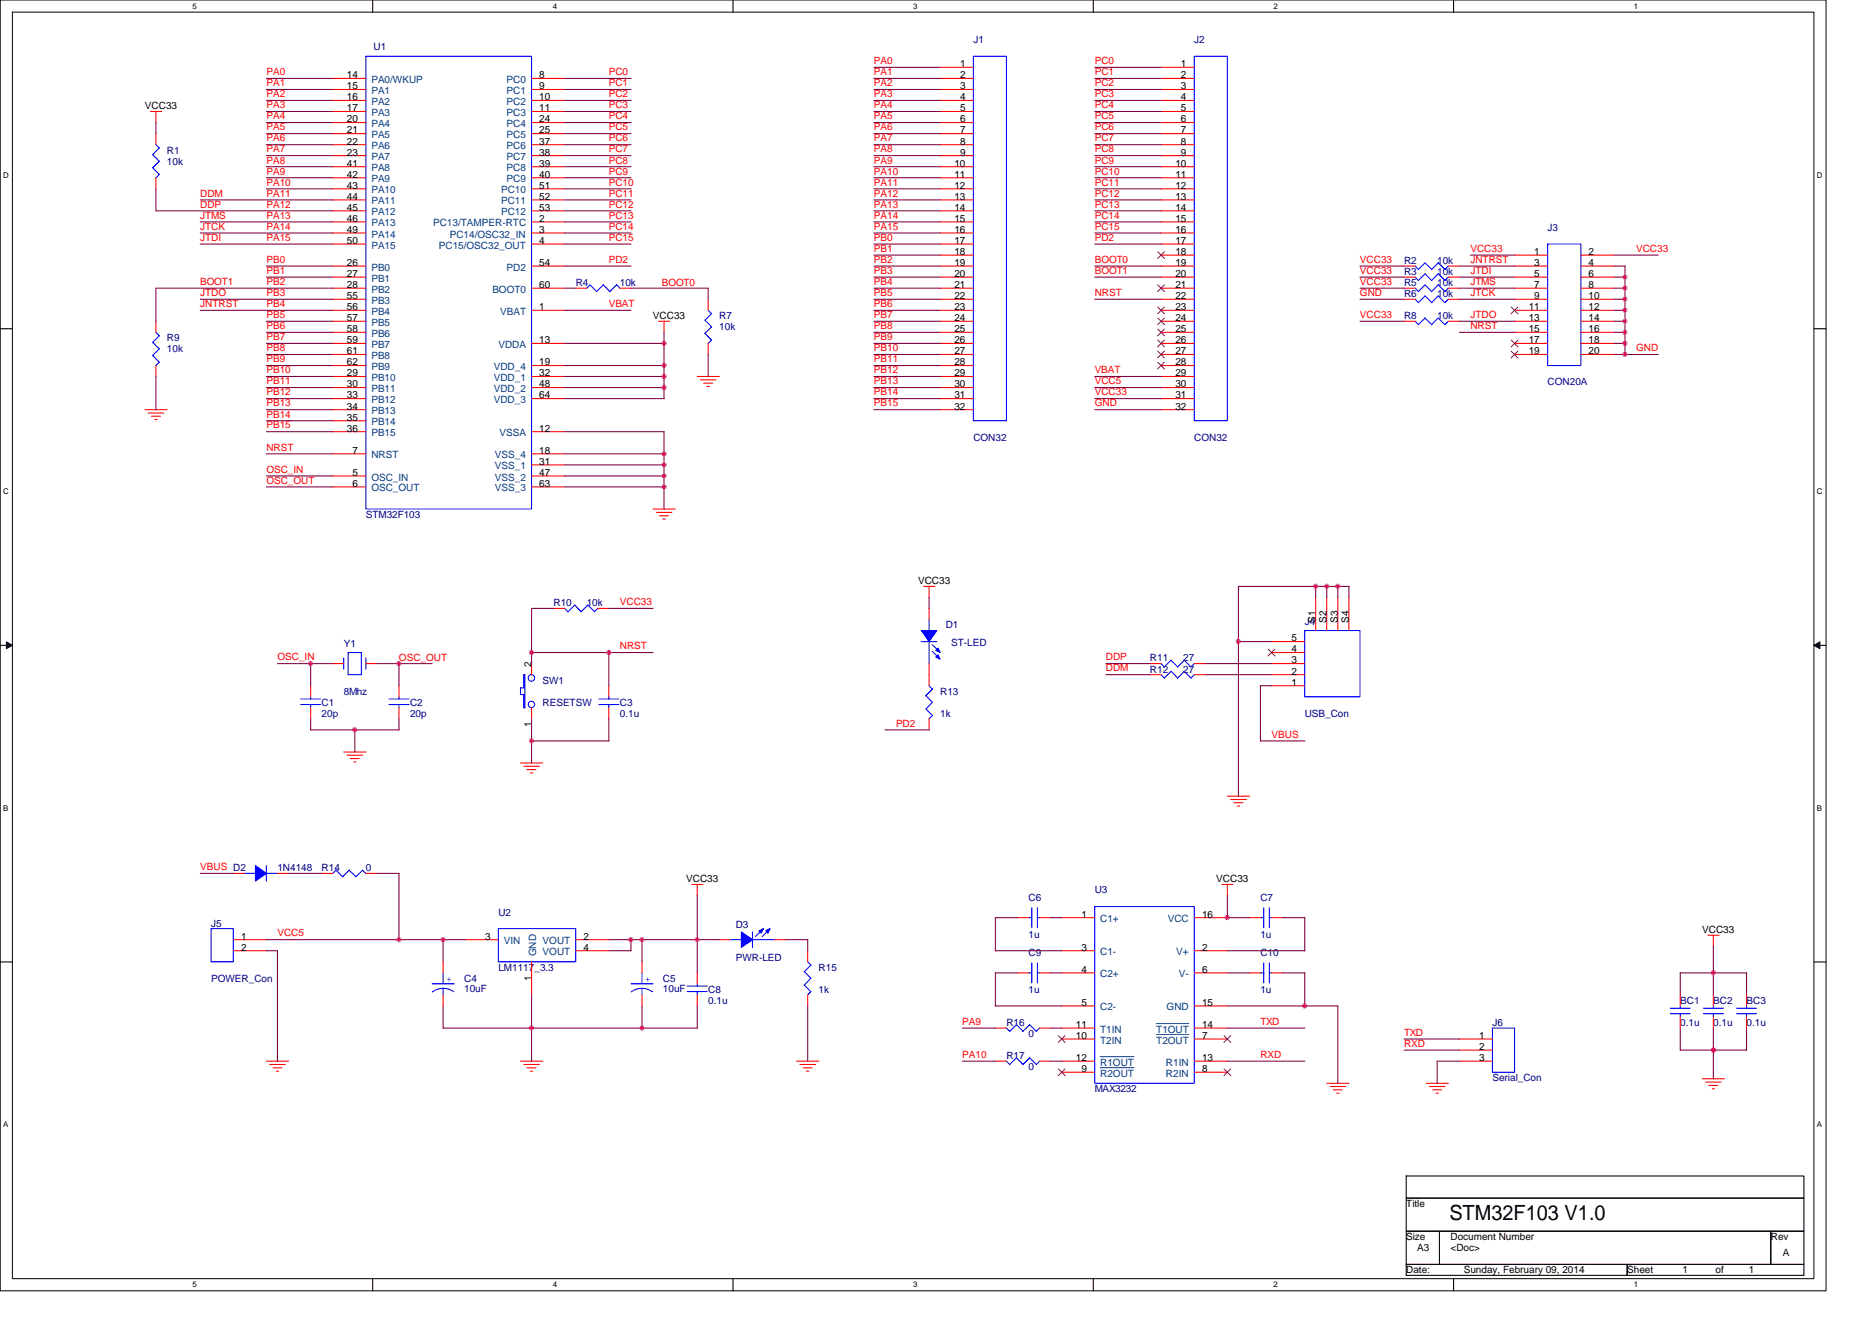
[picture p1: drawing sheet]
<svg xmlns="http://www.w3.org/2000/svg" width="297mm" height="210mm" viewBox="0 0 297 210" stroke-linecap="round" stroke-linejoin="round" font-family="sans-serif">
<path d="M0 0h289.7v204.9h-289.7zM2 1.9h285.8v201h-285.8z" fill="none" stroke="#000" stroke-width=".16"/>
<g fill="#fff">
<path d="M30.5 .3h.7v1.4h-.7z"/>
<path d="M30.5 203.2h.7v1.4h-.7z"/>
</g>
<path d="M59.1 0v1.9M59.1 202.9v2" fill="none" stroke="#000" stroke-width=".17"/>
<g fill="#fff">
<path d="M87.7 .3h.7v1.4h-.7z"/>
<path d="M87.7 203.2h.7v1.4h-.7z"/>
</g>
<path d="M116.3 0v1.9M116.3 202.9v2" fill="none" stroke="#000" stroke-width=".17"/>
<g fill="#fff">
<path d="M144.9 .3h.7v1.4h-.7z"/>
<path d="M144.9 203.2h.7v1.4h-.7z"/>
</g>
<path d="M173.5 0v1.9M173.5 202.9v2" fill="none" stroke="#000" stroke-width=".17"/>
<g fill="#fff">
<path d="M202.1 .3h.6v1.4h-.6z"/>
<path d="M202.1 203.2h.6v1.4h-.6z"/>
</g>
<path d="M230.6 0v1.9M230.6 202.9v2" fill="none" stroke="#000" stroke-width=".17"/>
<g fill="#fff">
<path d="M259.2 .3h.7v1.4h-.7z"/>
<path d="M259.2 203.2h.7v1.4h-.7z"/>
<path d="M.5 27.1h.9v1.3h-.9z"/>
<path d="M288.3 27.1h.9v1.3h-.9z"/>
<path d="M.5 77.3h.9v1.4h-.9z"/>
<path d="M288.3 77.3h.9v1.4h-.9z"/>
</g>
<path d="M0 52.2h2M287.8 52.2h1.9" fill="none" stroke="#000" stroke-width=".17"/>
<g fill="#fff">
<path d="M.5 127.6h.9v1.3h-.9z"/>
<path d="M288.3 127.6h.8v1.3h-.8z"/>
</g>
<path d="M0 102.4h2M287.8 102.4h1.9" fill="none" stroke="#000" stroke-width=".17"/>
<path d="M1 101.9l1 .5-1 .6zM287.8 102.4l1-.5v1.1z" fill="#000" stroke="#000" stroke-width=".16"/>
<g fill="#fff">
<path d="M.5 177.8h.9v1.4h-.9z"/>
<path d="M288.3 177.8h.8v1.4h-.8z"/>
</g>
<path d="M0 152.7h2M287.8 152.7h1.9M223.1 186.6h63.1v3.6h-63.1zM223.1 190.2h63.1v5.2h-63.1zM223.1 195.4h5.3v5.3h-5.3zM228.4 195.4h52.6v5.3h-52.6zM281 195.4h5.2v5.3h-5.2zM223.1 200.7h35.1v1.7h-35.1zM258.2 200.7h28v1.7h-28z" fill="none" stroke="#000" stroke-width=".17"/>
<g fill="none" stroke="#f00" stroke-width=".17">
<path d="M23.9 17.7h1.8M24.7 17.7v1.8M52.8 17.7h5.3M52.8 12.4h5.3M52.8 14.2h5.3M52.8 15.9h5.3M52.8 19.5h5.3M84.3 17.7h5.3M84.3 12.4h5.3M84.3 14.2h5.3M84.3 15.9h5.3M84.3 19.5h5.3"/>
<path d="M149.2 17.7h5.2M149.2 10.7h5.2M149.2 12.4h5.2M149.2 14.2h5.2M149.2 15.9h5.2M149.2 19.5h5.2M184.2 17.7h5.3M184.2 10.7h5.3M184.2 12.4h5.3M184.2 14.2h5.3M184.2 15.9h5.3M184.2 19.5h5.3"/>
<path d="M24.7 21.2v1.8M24.7 28.2v1.8M52.8 21.2h5.3M52.8 23h5.3M52.8 24.7h5.3M52.8 26.5h5.3M52.8 28.2h5.3M52.8 30h5.3M52.8 31.7h5.3M52.8 33.5h5.3M52.8 35.2h5.3M52.8 37h5.3"/>
<path d="M52.8 38.7h5.3M84.3 21.2h5.3M84.3 23h5.3M84.3 24.7h5.3M84.3 26.5h5.3M84.3 28.2h5.3M84.3 30h5.3M84.3 31.7h5.3M84.3 33.5h5.3M84.3 35.2h5.3M84.3 37h5.3M84.3 38.7h5.3"/>
<path d="M149.2 21.2h5.2M149.2 23h5.2M149.2 24.7h5.2M149.2 26.5h5.2M149.2 28.2h5.2M149.2 30h5.2M149.2 31.7h5.2M149.2 33.5h5.2M149.2 35.2h5.2M149.2 37h5.2M149.2 38.7h5.2M184.2 21.2h5.3"/>
<path d="M184.2 23h5.3M184.2 24.7h5.3M184.2 26.5h5.3M184.2 28.2h5.3M184.2 30h5.3M184.2 31.7h5.3M184.2 33.5h5.3M184.2 35.2h5.3M184.2 37h5.3M184.2 38.7h5.3M24.7 51v1.7M24.7 58v1.8"/>
<path d="M52.8 51h5.3M52.8 59.8h5.3M52.8 42.2h5.3M52.8 44h5.3M52.8 45.7h5.3M52.8 47.5h5.3M52.8 49.3h5.3M52.8 52.7h5.3M52.8 54.5h5.3M52.8 56.3h5.3M52.8 58h5.3M84.3 59.8h5.3"/>
<path d="M84.3 42.2h5.3M84.3 45.7h5.3M84.3 49.3h5.3M84.3 54.5h5.3M84.3 58h5.3M91.4 45.7h1.7M98.4 45.7h1.7M104.5 51h1.8M105.4 51v1.8M110.6 59.8h3.5M112.4 47.5v1.8M112.4 54.5v1.8"/>
<path d="M149.2 51h5.2M149.2 59.8h5.2M149.2 40.5h5.2M149.2 42.2h5.2M149.2 44h5.2M149.2 45.7h5.2M149.2 47.5h5.2M149.2 49.3h5.2M149.2 52.7h5.2M149.2 54.5h5.2M149.2 56.3h5.2M149.2 58h5.2"/>
<path d="M184.2 51h5.3M184.2 59.8h5.3M184.2 40.5h5.3M184.2 42.2h5.3M184.2 44h5.3M184.2 45.7h5.3M184.2 47.5h5.3M184.2 49.3h5.3M184.2 52.7h5.3M184.2 54.5h5.3M184.2 56.3h5.3M184.2 58h5.3"/>
<path d="M222.8 51h1.8M222.8 42.2h1.8M222.8 44h1.8M222.8 45.7h1.8M222.8 47.5h1.8M229.8 51h1.8M229.8 42.2h1.8M229.8 44h1.8M229.8 45.7h1.8M229.8 47.5h1.8M240.3 51h5.3M240.3 40.5h5.3"/>
<path d="M240.3 42.2h5.3M240.3 44h5.3M240.3 45.7h5.3M240.3 47.5h5.3M240.3 49.3h5.3M240.3 52.7h5.3M240.3 54.5h5.3M240.3 56.3h5.3M250.8 51h5.3M250.8 40.5h5.3M250.8 42.2h5.3M250.8 44h5.3"/>
<path d="M250.8 45.7h5.3M250.8 47.5h5.3M250.8 49.3h5.3M250.8 52.7h5.3M250.8 54.5h5.3M250.8 56.3h5.3M23 65h3.5M23.5 65.6h2.5M24 66.1h1.5M24.6 66.6h.4M52.8 65h5.3M52.8 61.5h5.3"/>
<path d="M52.8 63.3h5.3M52.8 75.5h5.3M52.8 77.3h5.3M52.8 72h5.3M52.8 68.5h5.3M52.8 66.8h5.3M84.3 61.5h5.3M84.3 63.3h5.3M84.3 75.5h5.3M84.3 77.3h5.3M84.3 72h5.3M84.3 68.5h5.3"/>
<path d="M84.3 73.8h5.3M111.1 60.3h2.5M111.7 60.8h1.4M112.2 61.3h.4M149.2 65h5.2M149.2 61.5h5.2M149.2 63.3h5.2M184.2 65h5.3M184.2 61.5h5.3M184.2 63.3h5.3M87.8 96.6h1.8M94.8 96.6h1.8"/>
<path d="M103.6 80.8h3.5M104.1 81.3h2.5M104.6 81.9h1.5M105.2 82.4h.4M146.6 93.1h1.7M147.4 93.1v1.7M147.4 96.6v1.7M208.8 94.8v5.3M210.5 94.8v5.3M212.3 94.8v5.3M214 94.8v5.3M49.3 108.8v1.8"/>
<path d="M49.3 112.3v1.8M52.8 105.3h1.7M54.5 119.4h3.6M55.1 119.9h2.4M58.1 105.3h1.7M63.3 108.8v1.8M63.3 112.3v1.8M84.3 105.3v1.8M84.3 112.3v1.8M96.6 108.8v1.8M96.6 112.3v1.8M147.4 105.3v3.5"/>
<path d="M147.4 114.1v1.7M182.5 107.1h1.7M182.5 105.3h1.7M189.5 107.1h1.7M189.5 105.3h1.7M201.8 108.8h5.2M201.8 107.1h5.2M201.8 105.3h5.2M201.8 103.6h5.2M201.8 101.8h5.2M37 138.6h1.8M44 138.6h1.8"/>
<path d="M51 138.6h1.8M55.6 120.4h1.4M56.1 120.9h.4M58.1 138.6h1.7M82.6 121.1h3.5M83.1 121.6h2.5M83.6 122.2h1.4M84.2 122.7h.3M194.8 126.4h3.5M195.3 126.9h2.5M195.8 127.4h1.4M196.3 127.9h.4"/>
<path d="M37 149.1h5.3M37 150.9h5.3M70.3 152.7v1.7M70.3 157.9v1.8M73.8 149.1h5.3M84.3 152.7v5.2M91.4 149.1h5.2M91.4 150.9h5.2M101.9 152.7v1.7M101.9 157.9v1.8M109.7 140.4h1.8M110.6 154.4v1.7"/>
<path d="M110.6 157.9v1.8M110.6 140.4v1.8M114.1 149.1h1.8M122.9 149.1h1.7M128.2 150.9v1.8M128.2 157.9v1.8M161.5 154.4h1.7M161.5 145.6h1.7M164.9 154.4h1.8M164.9 145.6h1.8M168.5 150.9h5.2M168.5 154.4h5.2"/>
<path d="M168.5 145.6h5.2M168.5 159.7h5.2M189.5 150.9h5.3M189.5 154.4h5.3M189.5 145.6h5.3M189.5 159.7h5.3M193.9 140.4h1.7M194.8 140.4v1.8M198.3 154.4h1.7M198.3 145.6h1.7M201.8 154.4h1.7M201.8 145.6h1.7"/>
<path d="M266.6 157.9v1.8M271 148.4h1.8M271.9 157.9v1.8M271.9 148.4v1.8M277.1 157.9v1.8M42.3 168.4h3.5M42.8 169h2.5M43.3 169.5h1.4M43.9 170h.3M82.6 168.4h3.5M83.1 169h2.5M83.6 169.5h1.4"/>
<path d="M84.2 170h.3M126.4 168.4h3.5M126.9 169h2.5M127.4 169.5h1.5M128 170h.4M157.9 168.4h1.8M157.9 163.2h1.8M164.9 168.4h1.8M164.9 163.2h1.8M168.5 168.4h5.2M168.5 170.2h5.2M168.5 163.2h5.2"/>
<path d="M168.5 164.9h5.2M189.5 168.4h5.3M189.5 170.2h5.3M189.5 163.2h5.3M189.5 164.9h5.3M210.5 171.9h3.6M211 172.4h2.5M211.6 173h1.4M212.1 173.5h.4M226.3 171.9h3.5M226.8 172.4h2.5M227.3 173h1.4"/>
<path d="M227.9 173.5h.3M231.6 168.4h5.2M231.6 164.9h5.2M231.6 166.7h5.2M266.6 161.4v1.8M270.1 171.2h3.5M270.6 171.7h2.5M271.1 172.3h1.5M271.7 172.8h.4M271.9 161.4v1.8M277.1 161.4v1.8"/>
</g>
<g fill="none" stroke="#00f" stroke-width=".17">
<path d="M58.1 8.9h26.2v71.9h-26.2zM154.4 8.9h5.3v57.9h-5.3zM189.5 8.9h5.3v57.9h-5.3zM24.2 24.5l1.1 1.1M24.2 26.6l1.1 1.1M24.7 23l.6 .5M25.3 23.5l-1.1 1.1M25.3 25.6l-1.1 1M25.3 27.7l-.6 .5M245.6 38.7h5.2v19.3h-5.2zM24.2 54.3l1.1 1.1M24.2 56.4l1.1 1.1"/>
<path d="M24.7 52.7l.6 .6M25.3 53.3l-1.1 1.1M25.3 55.4l-1.1 1.1M25.3 57.5l-.6 .5M93.6 45.2l1.1 1.1M93.6 45.2l-.5 .5M95.7 45.2l1.1 1.1M95.8 45.2l-1.1 1.1M97.8 45.2l.6 .6M97.9 45.2l-1.1 1.1M111.9 50.8l1 1.1M111.9 52.9l1 1.1"/>
<path d="M112.4 49.3l.5 .5M112.9 49.8l-1.1 1M112.9 51.9l-1.1 1M112.9 54l-.6 .5M224.5 45.7l.6 .6M224.5 51l.6 .5M224.5 44l.6 .5M224.5 47.5l.6 .5M224.5 42.2l.6 .6M226.1 45.2l1.1 1.1M226.1 50.5l1.1 1M226.1 46.9l1.1 1.1"/>
<path d="M226.1 41.7l1.1 1.1M226.1 45.2l-1.1 1.1M226.1 50.5l-1.1 1M226.1 47l-1.1 1M226.1 41.7l-1.1 1.1M227.2 44.5l-1.1-1.1-1.1 1.1M228.2 45.2l1.1 1.1M228.2 50.5l1.1 1M228.2 46.9l1.1 1.1M228.2 41.7l1.1 1.1M228.2 45.2l-1 1.1M228.2 50.5l-1 1"/>
<path d="M228.2 47l-1 1M228.2 41.7l-1 1.1M229.3 44.5l-1.1-1.1-1 1.1M229.8 45.7l-.5 .6M229.8 51l-.5 .5M229.8 44l-.5 .5M229.8 47.5l-.5 .5M229.8 42.2l-.5 .6M89.6 96.5l.5 .6M91.2 96l1 1.1M91.2 96l-1.1 1.1M93.3 96l1 1.1 .5-.5"/>
<path d="M93.3 96l-1.1 1.1M147.4 98.3v1.8M47.7 111.8h3.2M47.7 110.9h3.2M49.3 110.6v.4M49.3 111.8v.5M54.5 104.4v1.8M55.2 103.6h2.1M55.2 103.6v3.5M55.2 107.1h2.2M57.3 103.5v3.6M58.1 104.4v1.8"/>
<path d="M61.7 111.8h3.2M61.7 110.9h3.2M63.3 110.6v.4M63.3 111.8v.5M82.6 109.2h.5M82.6 109.2v1.1l.5-.1M83.1 109.2v-2.1h.2v5.2h-.2v-2.1M95 111.8h3.2M95 110.9h3.2M96.6 110.6v.4M96.6 111.8v.5M146.2 101.8h2.5"/>
<path d="M146.9 110.4l1.1 1.1-1.1 1M146.9 112.5l1.1 1.1-.6 .5M147.4 101.8v3.5M147.4 108.8l.6 .6M147.9 102.3l1.1 1.1M147.9 103.4l1.1 1.1M148 109.4l-1.1 1M184.2 105.3l.6 .6M184.2 107.1l.6 .5M185.8 104.8l1.1 1.1M185.8 104.8l-1.1 1.1M187.9 104.8l1.1 1.1"/>
<path d="M187.9 104.8l-1.1 1.1M189 107.6l-1.1-1.1-1.1 1.1-1-1.1-1.1 1.1M189.5 105.3l-.5 .6M189.5 107.1l-.5 .5M207 100.1h8.8v10.5h-8.8zM38.8 138.6h1.8M42.3 137.4v2.5M42.3 138.6h1.7M53.3 138.1l-.5 .5M55.4 138.1l-1 1.1-1.1-1.1M57.5 138.1l.6 .5M57.5 138.1l-1 1.1-1.1-1.1"/>
<path d="M33.5 147.4h3.5v5.3h-3.5zM68.6 156.1h3.5M70.3 154.4v1.8M70.3 156.9v1M72 157.4l-1-.4-.7-.1-1.1 .2-.6 .3M79.1 147.4h12.3v5.3h-12.3zM100.1 156.1h3.5M101.9 154.4v1.8M101.9 156.9v1M103.5 157.4a2.84 2.84 0 0 0-3.3 0M109 157.4h3.2M109 156.5h3.2"/>
<path d="M110.6 156.1v.4M110.6 157.4v.5M115.9 149.1h1.8M119.4 147.9v2.5M119.4 149.1h3.5M121 147.6l-1.1 1M122 147.6l-1.1 1M127.6 156.3l1.1 1.1M128.2 152.7l.5 .5-1.1 1 1.1 1.1M128.7 155.3l-1.1 1.1M128.7 157.4l-.6 .5M163.2 154.4h.5"/>
<path d="M163.2 145.6h.5M163.7 144.1v3.1M163.7 152.8v3.2M164.6 154.4h.3M164.6 145.6h.3M164.6 144.1v3.1M164.6 152.8v3.2M173.7 143.9h15.8v28h-15.8zM200 154.4h.6M200 145.6h.6M200.5 144.1v3.1M200.5 152.8v3.2"/>
<path d="M201.4 154.4h.4M201.4 145.6h.4M201.4 144.1v3.1M201.4 152.8v3.2M266.6 159.7v.3M271.9 159.7v.3M277.1 159.7v.3M159.7 168.4l.5 .6M159.7 163.2l.5 .5M161.3 167.9l1 1.1M161.3 162.6l1 1.1M161.3 167.9l-1.1 1.1"/>
<path d="M161.3 162.6l-1.1 1.1M163.4 167.9l1 1.1M163.4 162.6l1 1.1M163.4 167.9l-1.1 1.1M163.4 162.6l-1.1 1.1M164.9 168.4l-.5 .6M164.9 163.2l-.5 .5M236.8 163.2h3.5v7h-3.5zM265 160.9h3.2M265 160h3.2M266.6 160.9v.5M270.3 160.9h3.2"/>
<path d="M270.3 160h3.2M271.9 160.9v.5M275.5 160.9h3.2M275.5 160h3.2M277.1 160.9v.5"/>
<circle cx="84.3" cy="107.6" r=".52"/>
<circle cx="84.3" cy="111.8" r=".51"/>
</g>
<g fill="none" stroke="#804000" stroke-width=".16">
<path d="M183.7 40l1.1 1M184.8 40l-1.1 1M183.7 45.2l1.1 1.1M183.7 48.7l1.1 1.1M183.7 50.5l1.1 1M183.7 52.2l1.1 1.1M183.7 54l1.1 1.1M183.7 55.7l1.1 1.1M183.7 57.5l1.1 1.1M184.8 45.2l-1.1 1.1M184.8 48.7l-1.1 1.1M184.8 50.5l-1.1 1"/>
<path d="M184.8 52.2l-1.1 1.1M184.8 54l-1.1 1.1M184.8 55.7l-1.1 1.1M184.8 57.5l-1.1 1.1M239.8 48.7l1.1 1.1M239.8 54l1.1 1.1M239.8 55.7l1.1 1.1M240.9 48.7l-1.1 1.1M240.9 54l-1.1 1.1M240.9 55.7l-1.1 1.1M201.2 103l1.1 1.1M202.3 103l-1.1 1.1"/>
<path d="M167.9 169.7l1.1 1M167.9 164.4l1.1 1.1M169 169.7l-1.1 1M169 164.4l-1.1 1.1M194.2 169.7l1.1 1M194.2 164.4l1.1 1.1M195.3 169.7l-1.1 1M195.3 164.4l-1.1 1.1"/>
</g>
<g fill="#00f" stroke="#00f" stroke-width=".17">
<path d="M40.5 137.4l1.8 1.2-1.8 1.2z" fill-rule="evenodd"/>
<path d="M117.6 147.9l1.8 1.2-1.8 1.3z" fill-rule="evenodd"/>
<path d="M121.5 147.7l.7-.3-.3 .7z" fill-rule="evenodd"/>
<path d="M120.4 147.7l.7-.3-.3 .7z" fill-rule="evenodd"/>
<path d="M146.2 100.1h2.5l-1.3 1.7z" fill-rule="evenodd"/>
<path d="M148.5 104.3l.3-.4 .4 .7z" fill-rule="evenodd"/>
<path d="M148.5 103.2l.3-.3 .4 .7z" fill-rule="evenodd"/>
</g>
<path d="M174.6 167.7h5.3M174.6 169.5h5.3M183.5 162.5h5.1M183.5 164.2h5.1" fill="none" stroke="#004080" stroke-width=".16"/>
<g fill="none" stroke="#800040" stroke-width=".17">
<path d="M24.7 19.5v1.7M42.3 19.5h10.5M42.3 15.9h10.5M42.3 17.7h10.5M42.3 12.4h10.5M42.3 14.2h10.5M89.6 19.5h10.5M89.6 15.9h10.5M89.6 17.7h10.5M89.6 12.4h10.5M89.6 14.2h10.5M138.7 19.5h10.5"/>
<path d="M138.7 15.9h10.5M138.7 17.7h10.5M138.7 12.4h10.5M138.7 14.2h10.5M138.7 10.7h10.5M173.7 19.5h10.6M173.7 15.9h10.6M173.7 17.7h10.6M173.7 12.4h10.6M173.7 14.2h10.6M173.7 10.7h10.6M24.7 30v3.5h28.1"/>
<path d="M31.8 37h21M31.8 35.2h21M31.8 38.7h21M31.8 31.7h21M42.3 26.5h10.5M42.3 28.2h10.5M42.3 21.2h10.5M42.3 30h10.5M42.3 23h10.5M42.3 24.7h10.5M89.6 26.5h10.5M89.6 28.2h10.5"/>
<path d="M89.6 21.2h10.5M89.6 30h10.5M89.6 23h10.5M89.6 24.7h10.5M89.6 37h10.5M89.6 35.2h10.5M89.6 38.7h10.5M89.6 33.5h10.5M89.6 31.7h10.5M138.7 26.5h10.5M138.7 28.2h10.5M138.7 21.2h10.5"/>
<path d="M138.7 30h10.5M138.7 23h10.5M138.7 24.7h10.5M138.7 37h10.5M138.7 35.2h10.5M138.7 38.7h10.5M138.7 33.5h10.5M138.7 31.7h10.5M173.7 26.5h10.6M173.7 28.2h10.6M173.7 21.2h10.6M173.7 30h10.6"/>
<path d="M173.7 23h10.6M173.7 24.7h10.6M173.7 37h10.6M173.7 35.2h10.6M173.7 38.7h10.6M173.7 33.5h10.6M173.7 31.7h10.6M24.7 59.8v5.2M31.8 49.3h21M31.8 47.5h21M42.3 52.7h10.5M42.3 58h10.5"/>
<path d="M42.3 44h10.5M42.3 51h10.5M42.3 54.5h10.5M42.3 59.8h10.5M42.3 56.3h10.5M42.3 42.2h10.5M52.8 45.7h-28.1v5.3M89.6 54.5h15.8M89.6 49.3h10.5M89.6 59.8h15.8M89.6 42.2h10.5M89.6 58h15.8"/>
<path d="M89.6 45.7h1.8M100.1 45.7h12.3v1.8M105.4 52.7v10.6M112.4 56.3v3.5M138.7 49.3h10.5M138.7 52.7h10.5M138.7 58h10.5M138.7 44h10.5M138.7 51h10.5M138.7 54.5h10.5M138.7 47.5h10.5M138.7 59.8h10.5"/>
<path d="M138.7 56.3h10.5M138.7 42.2h10.5M138.7 40.5h10.5M138.7 45.7h10.5M173.7 44h10.6M173.7 47.5h10.6M173.7 59.8h10.6M173.7 42.2h10.6M215.8 51h7M215.8 47.5h7M215.8 44h7M215.8 42.2h7"/>
<path d="M215.8 45.7h7M231.6 52.7h8.7M231.6 44h8.7M231.6 51h8.7M231.6 47.5h8.7M231.6 45.7h8.7M231.6 42.2h8.7M233.3 40.5h7M256.1 54.5h1.8M256.1 49.3h1.8M256.1 52.7h1.8M256.1 51h1.8"/>
<path d="M256.1 44h1.8M256.1 47.5h1.8M256.1 42.2h1.8M256.1 45.7h1.8M256.1 40.5h7M257.8 42.2v14.1M263.1 56.3h-7M42.3 61.5h10.5M42.3 65h10.5M42.3 68.5h10.5M42.3 63.3h10.5M42.3 66.8h10.5"/>
<path d="M42.3 75.5h10.5M42.3 72h10.5M42.3 77.3h10.5M89.6 68.5h15.8M89.6 77.3h15.8M89.6 63.3h15.8M89.6 72h15.8M89.6 75.5h15.8M89.6 73.8h15.8M89.6 61.5h15.8M105.4 68.5v12.3M138.7 61.5h10.5"/>
<path d="M138.7 65h10.5M138.7 63.3h10.5M173.7 61.5h10.6M173.7 65h10.6M173.7 63.3h10.6M87.9 96.6h-3.6v8.7M96.6 96.6h7M147.4 94.8v1.8M208.8 93.1v1.7M210.5 93.1v1.7M212.3 93.1v1.7M214 94.8v-1.7h-17.5v33.3"/>
<path d="M44 105.3h8.8M49.3 115.8h14M49.3 105.3v3.6M49.3 114.1v1.8M56.3 115.8v3.6M59.8 105.3h8.8M63.3 114.1v1.8M63.3 105.3v3.6M84.3 117.6h12.3M84.3 114.1v7M84.3 103.6h19.3M96.6 103.6v5.3"/>
<path d="M96.6 114.1v3.5M140.4 115.8h7M175.5 105.3h7M175.5 107.1h7M191.2 105.3h10.6M191.2 107.1h10.6M196.5 101.8h5.3M201.8 108.8h-1.8v8.8h7M31.8 138.6h5.2M45.8 138.6h5.3M59.8 138.6h3.5v10.6M42.3 150.9h1.7v17.5"/>
<path d="M70.3 149.1v3.6M70.3 159.7v3.5M73.8 149.1h-31.5M84.3 157.9v10.5M96.6 149.1h17.5M100.1 149.1v1.8h-3.5M101.9 159.7v3.5M101.9 149.1v3.6M110.6 142.1v12.3M110.6 159.7v3.5M124.6 149.1h3.6v1.8M128.2 159.7v8.7"/>
<path d="M161.5 145.6h-3.6v5.3h10.6M161.5 154.4h-3.6v5.3h10.6M166.7 145.6h1.8M166.7 154.4h1.8M194.8 159.7h17.5M194.8 154.4h3.5M194.8 142.1v3.5h3.5M203.5 154.4h3.5v5.3M203.5 145.6h3.5v5.3h-12.2M212.3 159.7v12.3M271.9 150.2v7.7M277.1 154.4v3.5"/>
<path d="M277.2 154.4h-10.6v3.5M110.7 163.2h-40.4M152.7 168.4h5.3M152.7 163.2h5.3M166.7 168.4h1.8M166.7 163.2h1.8M194.8 168.4h12.2M194.8 163.2h12.2M222.8 164.9h8.8M222.8 166.7h8.8M231.6 168.4h-3.6v3.6M266.6 163.2v3.5"/>
<path d="M271.9 163.2v8M277.1 163.2v3.5M277.2 166.7h-10.6"/>
</g>
<g fill="#f0f" stroke="#f0f" stroke-width=".17">
<circle cx="100.1" cy="149.1" r=".34"/>
<circle cx="63.3" cy="105.3" r=".35"/>
<circle cx="49.3" cy="105.3" r=".34"/>
<circle cx="101.9" cy="163.2" r=".34"/>
<circle cx="208.8" cy="93" r=".34"/>
<circle cx="210.5" cy="93" r=".34"/>
<circle cx="105.4" cy="75.5" r=".34"/>
<circle cx="212.3" cy="93" r=".35"/>
<circle cx="63.3" cy="149.1" r=".35"/>
<circle cx="70.3" cy="149.1" r=".34"/>
<circle cx="257.8" cy="47.5" r=".34"/>
<circle cx="105.4" cy="59.8" r=".34"/>
<circle cx="271.9" cy="154.4" r=".34"/>
<circle cx="196.5" cy="101.8" r=".34"/>
<circle cx="105.4" cy="61.5" r=".34"/>
<circle cx="105.4" cy="58" r=".34"/>
<circle cx="105.4" cy="72" r=".34"/>
<circle cx="194.7" cy="145.6" r=".35"/>
<circle cx="101.9" cy="149.1" r=".34"/>
<circle cx="110.6" cy="149.1" r=".34"/>
<circle cx="105.4" cy="73.8" r=".34"/>
<circle cx="257.8" cy="56.2" r=".34"/>
<circle cx="84.3" cy="117.6" r=".34"/>
<circle cx="105.4" cy="54.5" r=".34"/>
<circle cx="257.8" cy="51" r=".34"/>
<circle cx="56.3" cy="115.8" r=".34"/>
<circle cx="257.8" cy="54.5" r=".34"/>
<circle cx="257.8" cy="52.7" r=".34"/>
<circle cx="257.8" cy="44" r=".34"/>
<circle cx="257.8" cy="45.7" r=".34"/>
<circle cx="271.9" cy="166.7" r=".34"/>
<circle cx="84.3" cy="163.2" r=".34"/>
<circle cx="257.8" cy="49.2" r=".34"/>
<circle cx="207" cy="159.6" r=".34"/>
<circle cx="96.6" cy="103.6" r=".34"/>
<circle cx="105.4" cy="77.3" r=".34"/>
<circle cx="84.3" cy="103.6" r=".34"/>
</g>
<text font-size="3.3" x="230" y="193.7">STM32F103 V1.0</text>
<g font-size="1.6" fill="#f00">
<text x="42.3" y="11.9">PA0</text>
<text x="96.6" y="11.9">PC0</text>
<text x="138.7" y="11.9">PA1</text>
<text x="138.7" y="10.2">PA0</text>
<text x="173.7" y="10.2">PC0</text>
<text x="173.7" y="11.9">PC1</text>
<text x="42.3" y="15.4">PA2</text>
<text x="42.3" y="17.2">PA3</text>
<text x="42.3" y="13.7">PA1</text>
<text x="96.6" y="13.7">PC1</text>
<text x="96.6" y="15.4">PC2</text>
<text x="96.6" y="17.2">PC3</text>
<text x="138.7" y="17.2">PA4</text>
<text x="138.7" y="13.7">PA2</text>
<text x="138.7" y="15.4">PA3</text>
<text x="173.7" y="15.4">PC3</text>
<text x="173.7" y="13.7">PC2</text>
<text x="173.7" y="17.2">PC4</text>
<text x="42.3" y="18.9">PA4</text>
<text x="42.3" y="20.7">PA5</text>
<text x="42.3" y="22.5">PA6</text>
<text x="96.6" y="20.7">PC5</text>
<text x="96.6" y="18.9">PC4</text>
<text x="96.6" y="22.5">PC6</text>
<text x="138.7" y="20.7">PA6</text>
<text x="138.7" y="18.9">PA5</text>
<text x="138.7" y="22.5">PA7</text>
<text x="173.7" y="18.9">PC5</text>
<text x="173.7" y="22.5">PC7</text>
<text x="173.7" y="20.7">PC6</text>
<text x="42.3" y="26">PA8</text>
<text x="42.3" y="27.7">PA9</text>
<text x="42.3" y="29.5">PA10</text>
<text x="42.3" y="24.2">PA7</text>
<text x="96.6" y="26">PC8</text>
<text x="96.6" y="29.5">PC10</text>
<text x="96.6" y="27.7">PC9</text>
<text x="96.6" y="24.2">PC7</text>
<text x="138.7" y="29.5">PA11</text>
<text x="138.7" y="26">PA9</text>
<text x="138.7" y="27.7">PA10</text>
<text x="138.7" y="24.2">PA8</text>
<text x="173.7" y="24.2">PC8</text>
<text x="173.7" y="27.7">PC10</text>
<text x="173.7" y="29.5">PC11</text>
<text x="173.7" y="26">PC9</text>
<text x="31.8" y="33">DDP</text>
<text x="31.8" y="34.7">JTMS</text>
<text x="31.8" y="31.2">DDM</text>
<text x="42.3" y="31.2">PA11</text>
<text x="42.3" y="33">PA12</text>
<text x="42.3" y="34.7">PA13</text>
<text x="96.6" y="34.7">PC13</text>
<text x="96.6" y="33">PC12</text>
<text x="96.6" y="31.2">PC11</text>
<text x="138.7" y="33">PA13</text>
<text x="138.7" y="31.2">PA12</text>
<text x="138.7" y="34.7">PA14</text>
<text x="173.7" y="34.7">PC14</text>
<text x="173.7" y="33">PC13</text>
<text x="173.7" y="31.2">PC12</text>
<text x="31.8" y="38.2">JTDI</text>
<text x="31.8" y="36.5">JTCK</text>
<text x="42.3" y="41.7">PB0</text>
<text x="42.3" y="36.5">PA14</text>
<text x="42.3" y="38.2">PA15</text>
<text x="96.6" y="36.5">PC14</text>
<text x="96.6" y="38.2">PC15</text>
<text x="96.6" y="41.7">PD2</text>
<text x="138.7" y="38.2">PB0</text>
<text x="138.7" y="40">PB1</text>
<text x="138.7" y="41.7">PB2</text>
<text x="138.7" y="36.5">PA15</text>
<text x="173.7" y="38.2">PD2</text>
<text x="173.7" y="36.5">PC15</text>
<text x="173.7" y="41.7">BOOT0</text>
<text x="215.8" y="41.7">VCC33</text>
<text x="233.3" y="41.7">JNTRST</text>
<text x="233.3" y="40">VCC33</text>
<text x="259.6" y="40">VCC33</text>
<text x="31.8" y="47">JTDO</text>
<text x="31.8" y="45.2">BOOT1</text>
<text x="42.3" y="43.5">PB1</text>
<text x="42.3" y="47">PB3</text>
<text x="42.3" y="45.2">PB2</text>
<text x="105" y="45.4">BOOT0</text>
<text x="138.7" y="47">PB5</text>
<text x="138.7" y="45.2">PB4</text>
<text x="138.7" y="43.5">PB3</text>
<text x="173.7" y="43.5">BOOT1</text>
<text x="173.7" y="47">NRST</text>
<text x="215.8" y="43.5">VCC33</text>
<text x="215.8" y="45.2">VCC33</text>
<text x="215.8" y="47">GND</text>
<text x="233.3" y="47">JTCK</text>
<text x="233.3" y="43.5">JTDI</text>
<text x="233.3" y="45.2">JTMS</text>
<text x="31.8" y="48.7">JNTRST</text>
<text x="42.3" y="48.7">PB4</text>
<text x="42.3" y="52.2">PB6</text>
<text x="42.3" y="50.5">PB5</text>
<text x="42.3" y="54">PB7</text>
<text x="96.6" y="48.7">VBAT</text>
<text x="138.7" y="52.2">PB8</text>
<text x="138.7" y="54">PB9</text>
<text x="138.7" y="50.5">PB7</text>
<text x="138.7" y="48.7">PB6</text>
<text x="215.8" y="50.5">VCC33</text>
<text x="233.3" y="50.5">JTDO</text>
<text x="233.3" y="52.2">NRST</text>
<text x="42.3" y="57.5">PB9</text>
<text x="42.3" y="59.2">PB10</text>
<text x="42.3" y="55.8">PB8</text>
<text x="138.7" y="55.8">PB10</text>
<text x="138.7" y="59.2">PB12</text>
<text x="138.7" y="57.5">PB11</text>
<text x="173.7" y="59.2">VBAT</text>
<text x="259.6" y="55.8">GND</text>
<text x="42.3" y="61">PB11</text>
<text x="42.3" y="64.5">PB13</text>
<text x="42.3" y="62.8">PB12</text>
<text x="138.7" y="61">PB13</text>
<text x="138.7" y="62.8">PB14</text>
<text x="138.7" y="64.5">PB15</text>
<text x="173.7" y="64.5">GND</text>
<text x="173.7" y="62.8">VCC33</text>
<text x="173.7" y="61">VCC5</text>
<text x="42.3" y="68">PB15</text>
<text x="42.3" y="66.3">PB14</text>
<text x="42.3" y="71.5">NRST</text>
<text x="42.3" y="75">OSC_IN</text>
<text x="42.3" y="76.8">OSC_OUT</text>
<text x="98.4" y="96.1">VCC33</text>
<text x="44" y="104.8">OSC_IN</text>
<text x="63.3" y="105">OSC_OUT</text>
<text x="98.4" y="103.1">NRST</text>
<text x="175.5" y="104.8">DDP</text>
<text x="175.5" y="106.6">DDM</text>
<text x="142.2" y="115.3">PD2</text>
<text x="201.8" y="117.1">VBUS</text>
<text x="31.8" y="138.1">VBUS D2</text>
<text x="44" y="148.6">VCC5</text>
<text x="152.7" y="167.9">PA10</text>
<text x="152.7" y="162.7">PA9</text>
<text x="200" y="167.9">RXD</text>
<text x="200" y="162.7">TXD</text>
<text x="222.8" y="164.4">TXD</text>
<text x="222.8" y="166.2">RXD</text>
</g>
<g font-size="1.6" fill="#000080">
<text x="59.3" y="7.9">U1</text>
<text x="154.4" y="6.9">J1</text>
<text x="189.5" y="6.9">J2</text>
<text x="26.5" y="24.4">R1</text>
<text x="26.5" y="26.1">10k</text>
<text x="222.8" y="41.9">R2</text>
<text x="228" y="41.9">10k</text>
<text x="245.6" y="36.6">J3</text>
<text x="91.4" y="45.4">R4</text>
<text x="98.4" y="45.4">10k</text>
<text x="222.8" y="45.4">R5</text>
<text x="222.8" y="43.6">R3</text>
<text x="222.8" y="47.2">R6</text>
<text x="228" y="45.4">10k</text>
<text x="228" y="43.6">10k</text>
<text x="228" y="47.2">10k</text>
<text x="114.1" y="50.7">R7</text>
<text x="114.1" y="52.4">10k</text>
<text x="222.8" y="50.7">R8</text>
<text x="228" y="50.7">10k</text>
<text x="26.5" y="54.2">R9</text>
<text x="26.5" y="55.9">10k</text>
<text x="245.6" y="61.2">CON20A</text>
<text x="154.4" y="69.9">CON32</text>
<text x="189.5" y="69.9">CON32</text>
<text x="58.1" y="82.2">STM32F103</text>
<text x="87.8" y="96.2">R10</text>
<text x="93.1" y="96.2">10k</text>
<text x="150.1" y="99.7">D1</text>
<text x="207" y="99.2">J4</text>
<text x="54.5" y="102.7">Y1</text>
<text x="150.9" y="102.5">ST-LED</text>
<text x="182.5" y="105">R11</text>
<text x="182.5" y="106.7">R12</text>
<text x="187.7" y="105">27</text>
<text x="187.7" y="106.7">27</text>
<text x="51" y="112">C1</text>
<text x="51" y="113.7">20p</text>
<text x="54.5" y="110.3">8Mhz</text>
<text x="65.1" y="112">C2</text>
<text x="65.1" y="113.7">20p</text>
<text x="86.1" y="108.5">SW1</text>
<text x="86.1" y="112">RESETSW</text>
<text x="98.4" y="112">C3</text>
<text x="98.4" y="113.7">0.1u</text>
<text x="149.2" y="110.3">R13</text>
<text x="149.2" y="113.7">1k</text>
<text x="207" y="113.7">USB_Con</text>
<text x="44" y="138.3">1N4148</text>
<text x="51" y="138.3">R14</text>
<text x="58.1" y="138.3">0</text>
<text x="163.2" y="143">C6</text>
<text x="173.7" y="141.8">U3</text>
<text x="200" y="143">C7</text>
<text x="33.5" y="147.1">J5</text>
<text x="79.1" y="145.3">U2</text>
<text x="116.8" y="147.2">D3</text>
<text x="163.2" y="148.8">1u</text>
<text x="200" y="148.8">1u</text>
<text x="33.5" y="155.8">POWER_Con</text>
<text x="73.7" y="155.8">C4</text>
<text x="79.1" y="154.1">LM1117_3.3</text>
<text x="105.2" y="155.8">C5</text>
<text x="116.8" y="152.5">PWR-LED</text>
<text x="129.9" y="154.1">R15</text>
<text x="163.2" y="151.8">C9</text>
<text x="200" y="151.8">C10</text>
<text x="73.7" y="157.4">10uF</text>
<text x="105.2" y="157.4">10uF</text>
<text x="112.4" y="157.6">C8</text>
<text x="112.4" y="159.3">0.1u</text>
<text x="129.9" y="157.6">1k</text>
<text x="163.2" y="157.6">1u</text>
<text x="200" y="157.6">1u</text>
<text x="266.6" y="159.3">BC1</text>
<text x="271.9" y="159.3">BC2</text>
<text x="277.1" y="159.3">BC3</text>
<text x="159.7" y="162.8">R16</text>
<text x="163.2" y="164.6">0</text>
<text x="236.8" y="162.8">J6</text>
<text x="266.6" y="162.8">0.1u</text>
<text x="271.9" y="162.8">0.1u</text>
<text x="277.1" y="162.8">0.1u</text>
<text x="159.7" y="168.1">R17</text>
<text x="163.2" y="169.8">0</text>
<text x="173.7" y="173.4">MAX3232</text>
<text x="236.8" y="171.6">Serial_Con</text>
</g>
<g font-size="1.6">
<text x="152.3" y="10.7">1</text>
<text x="187.4" y="10.7">1</text>
<text x="23" y="17.4">VCC33</text>
<text x="55.1" y="12.4">14</text>
<text x="55.1" y="14.2">15</text>
<text x="55.1" y="15.9">16</text>
<text x="55.1" y="17.7">17</text>
<text x="85.6" y="12.4">8</text>
<text x="85.6" y="14.2">9</text>
<text x="85.6" y="15.9">10</text>
<text x="85.6" y="17.7">11</text>
<text x="152.3" y="12.4">2</text>
<text x="152.3" y="14.2">3</text>
<text x="152.3" y="15.9">4</text>
<text x="152.3" y="17.7">5</text>
<text x="187.4" y="12.4">2</text>
<text x="187.4" y="14.2">3</text>
<text x="187.4" y="15.9">4</text>
<text x="187.4" y="17.7">5</text>
<text x="55.1" y="19.4">20</text>
<text x="55.1" y="21.2">21</text>
<text x="55.1" y="22.9">22</text>
<text x="85.6" y="19.4">24</text>
<text x="85.6" y="21.2">25</text>
<text x="85.6" y="22.9">37</text>
<text x="152.3" y="19.4">6</text>
<text x="152.3" y="21.2">7</text>
<text x="152.3" y="22.9">8</text>
<text x="187.4" y="19.4">6</text>
<text x="187.4" y="21.2">7</text>
<text x="187.4" y="22.9">8</text>
<text x="55.1" y="24.7">23</text>
<text x="55.1" y="26.4">41</text>
<text x="55.1" y="28.2">42</text>
<text x="55.1" y="30">43</text>
<text x="85.6" y="24.7">38</text>
<text x="85.6" y="26.4">39</text>
<text x="85.6" y="28.2">40</text>
<text x="85.6" y="30">51</text>
<text x="151.4" y="26.4">10</text>
<text x="151.4" y="28.2">11</text>
<text x="151.4" y="30">12</text>
<text x="152.3" y="24.7">9</text>
<text x="186.5" y="26.4">10</text>
<text x="186.5" y="28.2">11</text>
<text x="186.5" y="30">12</text>
<text x="187.4" y="24.7">9</text>
<text x="55.1" y="31.7">44</text>
<text x="55.1" y="33.4">45</text>
<text x="55.1" y="35.2">46</text>
<text x="85.6" y="35.2">2</text>
<text x="85.6" y="33.4">53</text>
<text x="85.6" y="31.7">52</text>
<text x="151.4" y="31.7">13</text>
<text x="151.4" y="33.4">14</text>
<text x="151.4" y="35.2">15</text>
<text x="186.5" y="31.7">13</text>
<text x="186.5" y="33.4">14</text>
<text x="186.5" y="35.2">15</text>
<text x="55.1" y="37">49</text>
<text x="55.1" y="38.7">50</text>
<text x="85.6" y="37">3</text>
<text x="85.6" y="38.7">4</text>
<text x="151.4" y="37">16</text>
<text x="151.4" y="38.7">17</text>
<text x="151.4" y="40.5">18</text>
<text x="186.5" y="37">16</text>
<text x="186.5" y="38.7">17</text>
<text x="186.5" y="40.5">18</text>
<text x="243.5" y="40.5">1</text>
<text x="252.1" y="40.5">2</text>
<text x="55.1" y="47.5">55</text>
<text x="55.1" y="42.2">26</text>
<text x="55.1" y="44">27</text>
<text x="55.1" y="45.7">28</text>
<text x="85.6" y="42.2">54</text>
<text x="85.6" y="45.7">60</text>
<text x="151.4" y="42.2">19</text>
<text x="151.4" y="44">20</text>
<text x="151.4" y="45.7">21</text>
<text x="151.4" y="47.5">22</text>
<text x="186.5" y="42.2">19</text>
<text x="186.5" y="44">20</text>
<text x="186.5" y="45.7">21</text>
<text x="186.5" y="47.5">22</text>
<text x="243.5" y="42.2">3</text>
<text x="243.5" y="44">5</text>
<text x="243.5" y="45.7">7</text>
<text x="243.5" y="47.5">9</text>
<text x="252.1" y="42.2">4</text>
<text x="252.1" y="44">6</text>
<text x="252.1" y="45.7">8</text>
<text x="252.1" y="47.5">10</text>
<text x="55.1" y="49.2">56</text>
<text x="55.1" y="51">57</text>
<text x="55.1" y="52.7">58</text>
<text x="85.6" y="49.2">1</text>
<text x="103.6" y="50.7">VCC33</text>
<text x="151.4" y="49.2">23</text>
<text x="151.4" y="51">24</text>
<text x="151.4" y="52.7">25</text>
<text x="186.5" y="49.2">23</text>
<text x="186.5" y="51">24</text>
<text x="186.5" y="52.7">25</text>
<text x="242.6" y="49.2">11</text>
<text x="242.6" y="51">13</text>
<text x="242.6" y="52.7">15</text>
<text x="252.1" y="49.2">12</text>
<text x="252.1" y="51">14</text>
<text x="252.1" y="52.7">16</text>
<text x="55.1" y="54.5">59</text>
<text x="55.1" y="56.2">61</text>
<text x="55.1" y="58">62</text>
<text x="55.1" y="59.7">29</text>
<text x="85.6" y="54.5">13</text>
<text x="85.6" y="58">19</text>
<text x="85.6" y="59.7">32</text>
<text x="151.4" y="54.5">26</text>
<text x="151.4" y="56.2">27</text>
<text x="151.4" y="58">28</text>
<text x="151.4" y="59.7">29</text>
<text x="186.5" y="54.5">26</text>
<text x="186.5" y="56.2">27</text>
<text x="186.5" y="58">28</text>
<text x="186.5" y="59.7">29</text>
<text x="242.6" y="54.5">17</text>
<text x="242.6" y="56.2">19</text>
<text x="252.1" y="54.5">18</text>
<text x="252.1" y="56.2">20</text>
<text x="55.1" y="61.5">30</text>
<text x="55.1" y="63.2">33</text>
<text x="55.1" y="65">34</text>
<text x="85.6" y="63.2">64</text>
<text x="85.6" y="61.5">48</text>
<text x="151.4" y="61.5">30</text>
<text x="151.4" y="63.2">31</text>
<text x="151.4" y="65">32</text>
<text x="186.5" y="61.5">30</text>
<text x="186.5" y="63.2">31</text>
<text x="186.5" y="65">32</text>
<text x="55.1" y="66.8">35</text>
<text x="55.1" y="68.5">36</text>
<text x="85.6" y="68.5">12</text>
<text x="55.9" y="75.5">5</text>
<text x="55.9" y="77.3">6</text>
<text x="55.9" y="72">7</text>
<text x="85.6" y="77.3">63</text>
<text x="85.6" y="72">18</text>
<text x="85.6" y="73.8">31</text>
<text x="85.6" y="75.5">47</text>
<text x="145.7" y="92.7">VCC33</text>
<text x="204.9" y="101.8">5</text>
<text x="208.7" y="98.8" transform="rotate(-90 208.7 98.8)">S1</text>
<text x="210.5" y="98.8" transform="rotate(-90 210.5 98.8)">S2</text>
<text x="212.3" y="98.8" transform="rotate(-90 212.3 98.8)">S3</text>
<text x="214" y="98.8" transform="rotate(-90 214 98.8)">S4</text>
<text x="84.3" y="105.9" transform="rotate(-90 84.3 105.9)">2</text>
<text x="204.9" y="107.1">2</text>
<text x="204.9" y="105.3">3</text>
<text x="204.9" y="103.5">4</text>
<text x="204.9" y="108.8">1</text>
<text x="84.3" y="115.4" transform="rotate(-90 84.3 115.4)">1</text>
<text x="108.9" y="140">VCC33</text>
<text x="193" y="140">VCC33</text>
<text x="38.2" y="149.1">1</text>
<text x="77" y="149.1">3</text>
<text x="92.6" y="149.1">2</text>
<text x="171.6" y="145.6">1</text>
<text x="190.7" y="145.6">16</text>
<text x="270.1" y="148.1">VCC33</text>
<text x="38.2" y="150.9">2</text>
<text x="84.3" y="155.7" transform="rotate(-90 84.3 155.7)">1</text>
<text x="92.6" y="150.9">4</text>
<text x="171.6" y="150.9">3</text>
<text x="171.6" y="154.4">4</text>
<text x="190.7" y="150.9">2</text>
<text x="190.7" y="154.4">6</text>
<text x="171.6" y="159.6">5</text>
<text x="190.7" y="159.6">15</text>
<text x="170.7" y="163.2">11</text>
<text x="170.7" y="164.9">10</text>
<text x="190.7" y="163.2">14</text>
<text x="190.7" y="164.9">7</text>
<text x="234.7" y="164.9">1</text>
<text x="234.7" y="166.6">2</text>
<text x="170.7" y="168.4">12</text>
<text x="171.6" y="170.2">9</text>
<text x="190.7" y="168.4">13</text>
<text x="190.7" y="170.2">8</text>
<text x="234.7" y="168.4">3</text>
<text x="223.1" y="191.6">Title</text>
<text x="223.1" y="196.8">Size</text>
<text x="230.2" y="196.8">Document Number</text>
<text x="281" y="196.8">Rev</text>
<text x="223.1" y="202.1">Date:</text>
<text x="224.9" y="198.6">A3</text>
<text x="230.2" y="198.6">&lt;Doc&gt;</text>
<text x="232.3" y="202.1">Sunday, February 09, 2014</text>
<text x="258.2" y="202.1">Sheet</text>
<text x="267" y="202.1">1</text>
<text x="272.2" y="202.1">of</text>
<text x="277.5" y="202.1">1</text>
<text x="282.9" y="199.3">A</text>
</g>
<g font-size="1.6" fill="#004080">
<text x="58.9" y="13.2">PA0/WKUP</text>
<text x="58.9" y="14.9">PA1</text>
<text x="58.9" y="16.7">PA2</text>
<text x="80.4" y="13.2">PC0</text>
<text x="80.4" y="14.9">PC1</text>
<text x="80.4" y="16.7">PC2</text>
<text x="58.9" y="18.4">PA3</text>
<text x="58.9" y="20.2">PA4</text>
<text x="58.9" y="21.9">PA5</text>
<text x="58.9" y="23.7">PA6</text>
<text x="80.4" y="18.4">PC3</text>
<text x="80.4" y="20.2">PC4</text>
<text x="80.4" y="21.9">PC5</text>
<text x="80.4" y="23.7">PC6</text>
<text x="58.9" y="25.4">PA7</text>
<text x="58.9" y="27.2">PA8</text>
<text x="58.9" y="28.9">PA9</text>
<text x="80.4" y="25.4">PC7</text>
<text x="80.4" y="27.2">PC8</text>
<text x="80.4" y="28.9">PC9</text>
<text x="58.9" y="30.7">PA10</text>
<text x="58.9" y="32.4">PA11</text>
<text x="58.9" y="34.2">PA12</text>
<text x="58.9" y="35.9">PA13</text>
<text x="68.7" y="35.9">PC13/TAMPER-RTC</text>
<text x="79.5" y="34.2">PC12</text>
<text x="79.5" y="30.7">PC10</text>
<text x="79.5" y="32.4">PC11</text>
<text x="58.9" y="37.7">PA14</text>
<text x="58.9" y="39.5">PA15</text>
<text x="69.6" y="39.5">PC15/OSC32_OUT</text>
<text x="71.4" y="37.7">PC14/OSC32_IN</text>
<text x="58.9" y="42.9">PB0</text>
<text x="58.9" y="44.7">PB1</text>
<text x="58.9" y="46.5">PB2</text>
<text x="78.1" y="46.5">BOOT0</text>
<text x="80.4" y="42.9">PD2</text>
<text x="58.9" y="48.2">PB3</text>
<text x="58.9" y="50">PB4</text>
<text x="58.9" y="51.7">PB5</text>
<text x="58.9" y="53.5">PB6</text>
<text x="79.4" y="50">VBAT</text>
<text x="58.9" y="55.2">PB7</text>
<text x="58.9" y="57">PB8</text>
<text x="58.9" y="58.7">PB9</text>
<text x="78.4" y="58.7">VDD_4</text>
<text x="79.1" y="55.2">VDDA</text>
<text x="58.9" y="60.5">PB10</text>
<text x="58.9" y="62.2">PB11</text>
<text x="58.9" y="64">PB12</text>
<text x="58.9" y="65.7">PB13</text>
<text x="78.4" y="64">VDD_3</text>
<text x="78.4" y="60.5">VDD_1</text>
<text x="78.4" y="62.2">VDD_2</text>
<text x="58.9" y="67.5">PB14</text>
<text x="58.9" y="69.2">PB15</text>
<text x="79.2" y="69.2">VSSA</text>
<text x="58.9" y="76.3">OSC_IN</text>
<text x="58.9" y="78">OSC_OUT</text>
<text x="58.9" y="72.7">NRST</text>
<text x="78.5" y="78">VSS_3</text>
<text x="78.5" y="72.8">VSS_4</text>
<text x="78.5" y="74.5">VSS_1</text>
<text x="78.5" y="76.3">VSS_2</text>
<text x="79.9" y="149.9">VIN</text>
<text x="86.1" y="149.9">VOUT</text>
<text x="174.6" y="146.4">C1+</text>
<text x="185.3" y="146.4">VCC</text>
<text x="85.1" y="151.8" transform="rotate(-90 85.1 151.8)">GND</text>
<text x="86.1" y="151.6">VOUT</text>
<text x="174.6" y="151.6">C1-</text>
<text x="174.6" y="155.1">C2+</text>
<text x="186.6" y="151.6">V+</text>
<text x="187" y="155.1">V-</text>
<text x="174.6" y="160.4">C2-</text>
<text x="185.1" y="160.4">GND</text>
<text x="174.6" y="163.9">T1IN</text>
<text x="174.6" y="165.6">T2IN</text>
<text x="183.5" y="163.9">T1OUT</text>
<text x="183.5" y="165.6">T2OUT</text>
<text x="174.6" y="169.1">R1OUT</text>
<text x="174.6" y="170.9">R2OUT</text>
<text x="185" y="169.1">R1IN</text>
<text x="185" y="170.9">R2IN</text>
</g>
<g font-size="1.6" fill="#00f">
<text x="70.8" y="155.8">+</text>
<text x="102.4" y="155.8">+</text>
</g>
<g font-size="1.3">
<text x="30.5" y="1.4">5</text>
<text x="87.7" y="1.4">4</text>
<text x="144.9" y="1.4">3</text>
<text x="202.1" y="1.4">2</text>
<text x="259.2" y="1.4">1</text>
<text x=".5" y="28.2">D</text>
<text x="288.3" y="28.2">D</text>
<text x=".5" y="78.4">C</text>
<text x="288.3" y="78.4">C</text>
<text x=".5" y="128.7">B</text>
<text x="288.3" y="128.7">B</text>
<text x=".5" y="178.9">A</text>
<text x="288.3" y="178.9">A</text>
<text x="30.5" y="204.3">5</text>
<text x="87.7" y="204.3">4</text>
<text x="144.9" y="204.3">3</text>
<text x="202.1" y="204.3">2</text>
<text x="259.2" y="204.3">1</text>
</g>
</svg>
